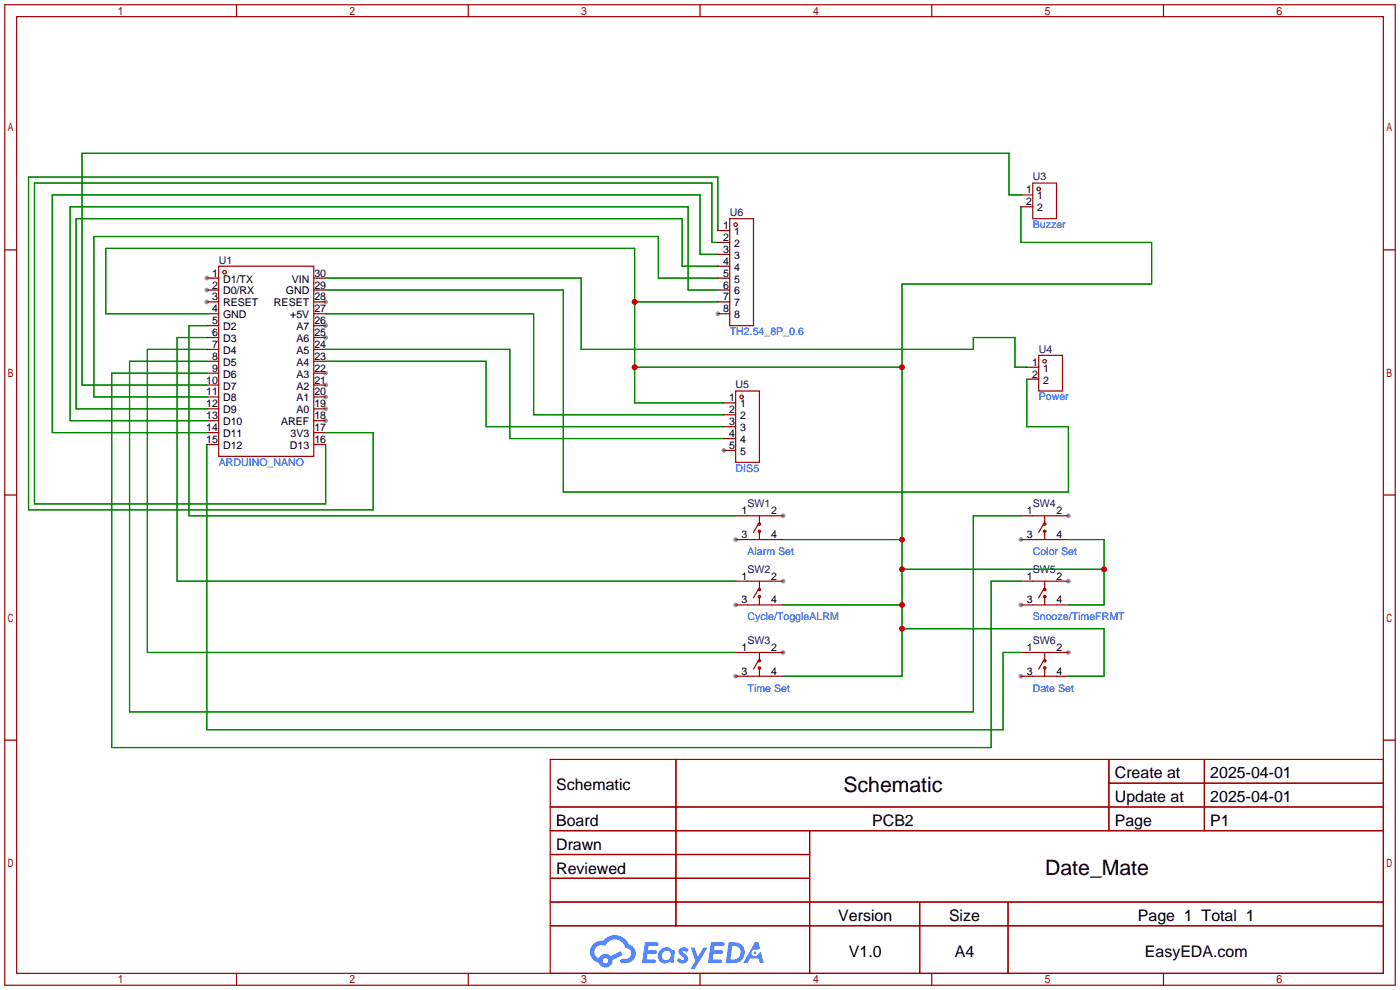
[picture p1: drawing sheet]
<svg xmlns="http://www.w3.org/2000/svg" width="299mm" height="212mm" viewBox="0 0 299 212" stroke-linecap="round" stroke-linejoin="round" font-family="sans-serif">
<g fill="#999">
<circle cx="44.2" cy="59.4" r=".51"/>
<circle cx="44.2" cy="62" r=".51"/>
<circle cx="44.2" cy="64.5" r=".51"/>
<circle cx="69.6" cy="89.9" r=".51"/>
<circle cx="69.6" cy="87.4" r=".51"/>
<circle cx="69.6" cy="84.8" r=".51"/>
<circle cx="69.6" cy="82.3" r=".51"/>
<circle cx="69.6" cy="79.8" r=".51"/>
<circle cx="69.6" cy="72.1" r=".51"/>
<circle cx="69.6" cy="69.6" r=".51"/>
<circle cx="69.6" cy="64.5" r=".51"/>
<circle cx="157.2" cy="115.3" r=".51"/>
<circle cx="167.4" cy="110.2" r=".51"/>
<circle cx="157.2" cy="129.3" r=".51"/>
<circle cx="167.4" cy="124.2" r=".51"/>
<circle cx="157.2" cy="144.5" r=".51"/>
<circle cx="167.4" cy="139.4" r=".51"/>
<circle cx="218.2" cy="115.3" r=".51"/>
<circle cx="228.3" cy="110.2" r=".51"/>
<circle cx="218.2" cy="129.3" r=".51"/>
<circle cx="228.3" cy="124.2" r=".51"/>
<circle cx="218.2" cy="144.5" r=".51"/>
<circle cx="228.3" cy="139.4" r=".51"/>
<circle cx="154.7" cy="96.3" r=".51"/>
<circle cx="153.4" cy="67.1" r=".51"/>
</g>
<g fill="none" stroke="#a10000" stroke-width=".25">
<path d="M1 1h297.2v209.6h-297.2zM3.6 3.6h292.1v204.4h-292.1zM50.5 1v2.6M100.1 1v2.6M149.6 1v2.6M199.1 1v2.6M248.7 1v2.6M1 53.4h2.6M295.7 53.4h2.5M1 105.8h2.6M295.7 105.8h2.5M1 158.2h2.6"/>
<path d="M295.7 158.2h2.5M117.6 162.3h178.1v45.7h-178.1zM117.6 172.5h178.1M117.6 177.5h178.1M144.5 162.3v35.6M173 177.5v30.5M237 162.3v15.2M237 167.4h58.7M257.4 162.3v15.2M117.6 182.6h55.4M117.6 192.8h178.1M117.6 187.7h55.4"/>
<path d="M117.6 197.9h178.1M196.6 192.8v15.2M215.4 192.8v15.2M50.5 208v2.6M100.1 208v2.6M149.6 208v2.6M199.1 208v2.6M248.7 208v2.6"/>
</g>
<g fill="#5487ff">
<path d="M145.3 202.7a1.3 1.3 0 0 1 1.9 .3l-.4 .6a.54 .54 0 0 0-.9-.2l.1 .2a1.34 1.34 0 0 1 .9 1.8 1.47 1.47 0 0 1-2.3-.1l.5-.6 .8 .5a.31 .31 0 0 0 .4-.3 .31 .31 0 0 0-.3-.4 1.12 1.12 0 0 1-.7-1.8z"/>
<path d="M147.6 202.5h.9l.6 2 1.2-2h.9l-2.7 4.6h-.9l1-1.7z"/>
<path d="M137.8 201.4h1.7a1.31 1.31 0 0 1 1.2 .2 .4 .4 0 0 1-.3 .5l-1.8 .1-.1 .9h1.6a.4 .4 0 0 1 .4 .4 .4 .4 0 0 1-.5 .4h-1.6l-.2 1.2h1.4a.46 .46 0 0 1 .5 0 .46 .46 0 0 1 .1 .5l-.4 .2h-2.6z"/>
<path d="M151.9 201.4h1.7a1.32 1.32 0 0 1 1.2 .2 .39 .39 0 0 1-.3 .5l-1.8 .1-.1 .9h1.6a.4 .4 0 0 1 .4 .4 .4 .4 0 0 1-.4 .4h-1.7l-.2 1.2h1.4a.46 .46 0 0 1 .5 0 .46 .46 0 0 1 .1 .5l-.4 .2h-2.6z"/>
<path d="M161.3 201.4h.8l.3 1.3-.6 .4a.75 .75 0 0 0-1.1 .3 .75 .75 0 0 0 .5 1 .75 .75 0 0 0 .9-.7l.5-.2 .6 2.3h-.8l-.3-.9h-1.8l-.5 .9h-1z"/>
<path d="M155.7 201.4l-.6 4.4h1.5a2.27 2.27 0 0 0 2.6-2.2 2.27 2.27 0 0 0-2.7-2.2zM156.5 202.1a1.5 1.5 0 0 1 1.8 1.6 1.5 1.5 0 0 1-1.9 1.4h-.3z"/>
<path d="M141.2 203a1.6 1.6 0 0 0-.3 2.3 1.6 1.6 0 0 0 2.3 .2l.7 .3 .3-2.4-.1-.3-.5-.1a1.58 1.58 0 0 0-2.4 0zM141.8 203.5a.98 .98 0 0 1 1.6 .4 .98 .98 0 0 1-1.1 1.3 .94 .94 0 0 1-.9-.7 .94 .94 0 0 1 .4-1z"/>
<path d="M126.8 201.8a2.37 2.37 0 0 0 1.1 4 1.54 1.54 0 0 0 1.8 1 1.54 1.54 0 0 0 1.2-1.6l2.2-1.1-.5-.8-2 1a1.57 1.57 0 0 0-2.7 .5 1.5 1.5 0 0 1-.7-2.1 1.5 1.5 0 0 1 2.2-.5 2.23 2.23 0 0 1 2.3-1.4 2.23 2.23 0 0 1 2 1.8 1.16 1.16 0 0 1 1.2 1.1 1.16 1.16 0 0 1-1.1 1.2h-.7a.47 .47 0 0 0-.5 .4 .47 .47 0 0 0 .4 .5 2.17 2.17 0 0 0 2.5-.9 2.17 2.17 0 0 0-.3-2.7l-.8-.4a3.2 3.2 0 0 0-5.5-.7l-1.1 .1zM128.8 205.3a.6 .6 0 0 1 1.2 0 .6 .6 0 0 1-1.2 0z"/>
<circle cx="161.4" cy="203.6" r=".28"/>
</g>
<g fill="none" stroke="#a10000" stroke-width=".25">
<path d="M220.7 39.1h5.1v7.6h-5.1zM46.7 56.9h20.4v40.6h-20.4zM156 46.7h5v22.9h-5zM222 75.9h5.1v7.7h-5.1zM157.2 83.6h5.1v15.2h-5.1zM159.8 110.2h5M159.8 115.3h5M162.1 112l-1.1 1.8M162.3 110.2v1.8M162.3 113.5v1.8M220.7 110.2h5.1M220.7 115.3h5.1"/>
<path d="M223 112l-1 1.8M223.3 110.2v1.8M223.3 113.5v1.8M159.8 124.2h5M159.8 129.3h5M159.8 139.4h5M162.1 126l-1.1 1.8M162.3 124.2v1.8M162.3 127.5v1.8M162.3 139.4v1.8M220.7 124.2h5.1M220.7 129.3h5.1"/>
<path d="M220.7 139.4h5.1M223 126l-1 1.8M223.3 124.2v1.8M223.3 127.5v1.8M223.3 139.4v1.8M159.8 144.5h5M162.1 141.2l-1.1 1.8M162.3 142.7v1.8M220.7 144.5h5.1M223 141.2l-1 1.8M223.3 142.7v1.8"/>
<circle cx="48" cy="58.2" r=".38"/>
<circle cx="157.2" cy="48" r=".38"/>
<circle cx="222" cy="40.4" r=".38"/>
<circle cx="223.3" cy="77.2" r=".38"/>
<circle cx="158.5" cy="84.8" r=".38"/>
<circle cx="162.3" cy="113.5" r=".25"/>
<circle cx="162.3" cy="112" r=".25"/>
<circle cx="223.3" cy="113.5" r=".25"/>
<circle cx="223.3" cy="112" r=".25"/>
<circle cx="162.3" cy="126" r=".25"/>
<circle cx="162.3" cy="127.5" r=".25"/>
<circle cx="223.3" cy="126" r=".25"/>
<circle cx="223.3" cy="127.5" r=".25"/>
<circle cx="162.3" cy="141.2" r=".25"/>
<circle cx="162.3" cy="142.7" r=".25"/>
<circle cx="223.3" cy="141.2" r=".25"/>
<circle cx="223.3" cy="142.7" r=".25"/>
</g>
<g fill="none" stroke="#870000" stroke-width=".25">
<path d="M44.2 59.4h2.5M67.1 59.4h2.5M153.4 59.4h2.6M153.4 49.3h2.6M153.4 51.8h2.6M153.4 54.4h2.6M153.4 56.9h2.6M218.2 41.7h2.5M218.2 44.2h2.5M44.2 62h2.5M44.2 64.5h2.5M44.2 67.1h2.5"/>
<path d="M44.2 69.6h2.5M44.2 72.1h2.5M44.2 74.7h2.5M44.2 77.2h2.5M44.2 79.8h2.5M67.1 62h2.5M67.1 64.5h2.5M67.1 67.1h2.5M67.1 69.6h2.5M67.1 72.1h2.5M67.1 74.7h2.5M67.1 77.2h2.5"/>
<path d="M67.1 79.8h2.5M153.4 62h2.6M153.4 64.5h2.6M153.4 67.1h2.6M219.5 78.5h2.5M44.2 82.3h2.5M44.2 84.8h2.5M44.2 87.4h2.5M44.2 89.9h2.5M44.2 92.5h2.5M44.2 95h2.5M67.1 82.3h2.5"/>
<path d="M67.1 84.8h2.5M67.1 87.4h2.5M67.1 89.9h2.5M67.1 92.5h2.5M67.1 95h2.5M154.7 86.1h2.5M154.7 88.6h2.5M154.7 91.2h2.5M154.7 93.7h2.5M154.7 96.3h2.5M219.5 81h2.5M157.2 115.3h2.6"/>
<path d="M157.2 110.2h2.6M164.8 115.3h2.6M164.8 110.2h2.6M218.2 115.3h2.5M218.2 110.2h2.5M225.8 115.3h2.5M225.8 110.2h2.5M157.2 129.3h2.6M157.2 124.2h2.6M157.2 139.4h2.6M164.8 129.3h2.6M164.8 124.2h2.6"/>
<path d="M164.8 139.4h2.6M218.2 129.3h2.5M218.2 124.2h2.5M218.2 139.4h2.5M225.8 129.3h2.5M225.8 124.2h2.5M225.8 139.4h2.5M157.2 144.5h2.6M164.8 144.5h2.6M218.2 144.5h2.5M225.8 144.5h2.5"/>
</g>
<g fill="none" stroke="#008700" stroke-width=".25">
<path d="M69.6 59.4h54.6v15.3h83.8v-2.6h8.9v6.4h2.6M153.4 49.3v-11.5h-147.3v71.2h73.7v-16.5h-10.2M153.4 54.4h-3.8v-12.7h-138.4v50.8h33M153.4 51.8h-1.3v-12.7h-144.7v68.6h62.2v-12.7M153.4 59.4h-12.7v-8.9h-120.6v34.3h24.1M153.4 56.9h-7.6v-10.2h-129.5v40.7h27.9M218.2 44.2v7.6h27.9v8.9h-53.3v83.8h-25.4M218.2 41.7h-2.6v-8.9h-198.1v49.5h26.7M44.2 67.1h-21.6v-14h113v33h19.1M44.2 77.2h-16.5v74.9h180.3v-41.9h10.2M44.2 74.7h-12.7v64.7h125.7M44.2 69.6h-3.8v40.6h116.8"/>
<path d="M44.2 72.1h-6.4v52.1h119.4M44.2 79.8h-20.3v80h187.9v-35.6h6.4M69.6 67.1h44.4v21.5h40.7M69.6 77.2h34.3v14h50.8M69.6 62h50.8v43.2h107.9v-14h-8.8v-10.2M69.6 74.7h39.4v19h45.7M135.6 64.5h17.8M135.6 78.5h57.2M153.4 62h-6.3v-17.8h-132.1v45.7h29.2M44.2 95v61h170.2v-16.6h3.8M167.4 115.3h25.4M228.3 115.3h7.7v14h-7.7"/>
<path d="M167.4 129.3h25.4M192.8 134.4h43.2v10.1h-7.7M192.8 121.7h43.2"/>
</g>
<g fill="#c00">
<circle cx="135.6" cy="64.5" r=".63"/>
<circle cx="135.6" cy="78.5" r=".63"/>
<circle cx="192.8" cy="78.5" r=".63"/>
<circle cx="192.8" cy="115.3" r=".63"/>
<circle cx="192.8" cy="121.7" r=".63"/>
<circle cx="192.8" cy="129.3" r=".63"/>
<circle cx="192.8" cy="134.4" r=".63"/>
<circle cx="236" cy="121.7" r=".63"/>
</g>
<g font-size="4.5">
<text x="180.3" y="169.2">Schematic</text>
<text x="223.4" y="187">Date_Mate</text>
</g>
<g font-size="3.4">
<text x="238.3" y="166.4">Create at</text>
<text x="258.7" y="166.4">2025-04-01</text>
<text x="118.9" y="168.9">Schematic</text>
<text x="238.3" y="171.4">Update at</text>
<text x="258.7" y="171.4">2025-04-01</text>
<text x="118.9" y="176.5">Board</text>
<text x="186.4" y="176.5">PCB2</text>
<text x="238.3" y="176.5">Page</text>
<text x="258.7" y="176.5">P1</text>
<text x="118.9" y="181.6">Drawn</text>
<text x="118.9" y="186.7">Reviewed</text>
<text x="179.2" y="196.8">Version</text>
<text x="202.8" y="196.8">Size</text>
<text x="243.2" y="196.8">Page 1 Total 1</text>
<text x="181.4" y="204.5">V1.0</text>
<text x="204.1" y="204.5">A4</text>
<text x="244.7" y="204.5">EasyEDA.com</text>
</g>
<g font-size="2.3">
<text x="219.3" y="41.3">1</text>
<text x="219.3" y="43.9">2</text>
<text x="221.7" y="42.6">1</text>
<text x="221.7" y="45.2">2</text>
<text x="154.6" y="49">1</text>
<text x="154.6" y="51.5">2</text>
<text x="156.9" y="50.2">1</text>
<text x="156.9" y="52.8">2</text>
<text x="45.3" y="59.1">1</text>
<text x="67.2" y="59.1">30</text>
<text x="154.6" y="54">3</text>
<text x="154.6" y="56.6">4</text>
<text x="154.6" y="59.1">5</text>
<text x="156.9" y="55.3">3</text>
<text x="156.9" y="57.9">4</text>
<text x="45.3" y="61.7">2</text>
<text x="45.3" y="64.2">3</text>
<text x="47.7" y="60.4">D1/TX</text>
<text x="47.7" y="62.9">D0/RX</text>
<text x="47.7" y="65.5">RESET</text>
<text x="58.6" y="65.5">RESET</text>
<text x="61.1" y="62.9">GND</text>
<text x="62.3" y="60.4">VIN</text>
<text x="67.2" y="64.2">28</text>
<text x="67.2" y="61.7">29</text>
<text x="154.6" y="61.7">6</text>
<text x="154.6" y="64.2">7</text>
<text x="156.9" y="60.4">5</text>
<text x="156.9" y="62.9">6</text>
<text x="156.9" y="65.5">7</text>
<text x="45.3" y="66.7">4</text>
<text x="45.3" y="69.3">5</text>
<text x="45.3" y="71.8">6</text>
<text x="47.7" y="68">GND</text>
<text x="47.7" y="70.6">D2</text>
<text x="62" y="68">+5V</text>
<text x="63.3" y="70.6">A7</text>
<text x="67.2" y="71.8">25</text>
<text x="67.2" y="69.3">26</text>
<text x="67.2" y="66.7">27</text>
<text x="154.6" y="66.7">8</text>
<text x="156.9" y="68">8</text>
<text x="45.3" y="74.4">7</text>
<text x="45.3" y="76.9">8</text>
<text x="47.7" y="73.1">D3</text>
<text x="47.7" y="75.6">D4</text>
<text x="63.3" y="75.6">A5</text>
<text x="63.3" y="73.1">A6</text>
<text x="67.2" y="76.9">23</text>
<text x="67.2" y="74.4">24</text>
<text x="44.1" y="82">10</text>
<text x="45.3" y="79.4">9</text>
<text x="47.7" y="78.2">D5</text>
<text x="47.7" y="80.7">D6</text>
<text x="47.7" y="83.3">D7</text>
<text x="63.3" y="83.3">A2</text>
<text x="63.3" y="80.7">A3</text>
<text x="63.3" y="78.2">A4</text>
<text x="67.2" y="82">21</text>
<text x="67.2" y="79.4">22</text>
<text x="220.6" y="78.2">1</text>
<text x="220.6" y="80.7">2</text>
<text x="222.9" y="79.4">1</text>
<text x="222.9" y="82">2</text>
<text x="44.1" y="84.5">11</text>
<text x="44.1" y="87.1">12</text>
<text x="44.1" y="89.6">13</text>
<text x="47.7" y="85.8">D8</text>
<text x="47.7" y="88.3">D9</text>
<text x="63.3" y="88.3">A0</text>
<text x="63.3" y="85.8">A1</text>
<text x="67.2" y="89.6">18</text>
<text x="67.2" y="87.1">19</text>
<text x="67.2" y="84.5">20</text>
<text x="155.8" y="85.8">1</text>
<text x="155.8" y="88.3">2</text>
<text x="158.2" y="87.1">1</text>
<text x="158.2" y="89.6">2</text>
<text x="44.1" y="92.1">14</text>
<text x="44.1" y="94.7">15</text>
<text x="47.7" y="90.9">D10</text>
<text x="47.7" y="93.4">D11</text>
<text x="47.7" y="96">D12</text>
<text x="60.1" y="90.9">AREF</text>
<text x="62" y="96">D13</text>
<text x="62.1" y="93.4">3V3</text>
<text x="67.2" y="94.7">16</text>
<text x="67.2" y="92.1">17</text>
<text x="155.8" y="90.9">3</text>
<text x="155.8" y="93.4">4</text>
<text x="155.8" y="96">5</text>
<text x="158.2" y="92.1">3</text>
<text x="158.2" y="94.7">4</text>
<text x="158.2" y="97.2">5</text>
<text x="158.5" y="109.9">1</text>
<text x="164.8" y="109.9">2</text>
<text x="219.5" y="109.9">1</text>
<text x="225.8" y="109.9">2</text>
<text x="158.5" y="115">3</text>
<text x="164.8" y="115">4</text>
<text x="219.5" y="115">3</text>
<text x="225.8" y="115">4</text>
<text x="158.5" y="123.9">1</text>
<text x="164.8" y="123.9">2</text>
<text x="219.5" y="123.9">1</text>
<text x="225.8" y="123.9">2</text>
<text x="158.5" y="129">3</text>
<text x="164.8" y="129">4</text>
<text x="219.5" y="129">3</text>
<text x="225.8" y="129">4</text>
<text x="158.5" y="139.1">1</text>
<text x="164.8" y="139.1">2</text>
<text x="219.5" y="139.1">1</text>
<text x="225.8" y="139.1">2</text>
<text x="158.5" y="144.2">3</text>
<text x="164.8" y="144.2">4</text>
<text x="219.5" y="144.2">3</text>
<text x="225.8" y="144.2">4</text>
</g>
<g font-size="2.3" fill="#000080">
<text x="220.7" y="38.6">U3</text>
<text x="156" y="46.2">U6</text>
<text x="46.7" y="56.4">U1</text>
<text x="222" y="75.4">U4</text>
<text x="157.2" y="83">U5</text>
<text x="159.8" y="108.4">SW1</text>
<text x="220.7" y="108.4">SW4</text>
<text x="159.8" y="122.4">SW2</text>
<text x="220.7" y="122.4">SW5</text>
<text x="159.8" y="137.6">SW3</text>
<text x="220.7" y="137.6">SW6</text>
</g>
<g font-size="2.3" fill="#00f">
<text x="220.7" y="48.7">Buzzer</text>
<text x="156" y="71.6">TH2.54_8P_0.6</text>
<text x="222" y="85.6">Power</text>
<text x="46.7" y="99.5">ARDUINO_NANO</text>
<text x="157.2" y="100.8">DIS5</text>
<text x="159.8" y="118.6">Alarm Set</text>
<text x="220.7" y="118.6">Color Set</text>
<text x="159.8" y="132.6">Cycle/ToggleALRM</text>
<text x="220.7" y="132.6">Snooze/TimeFRMT</text>
<text x="159.8" y="147.8">Time Set</text>
<text x="220.7" y="147.8">Date Set</text>
</g>
</svg>
